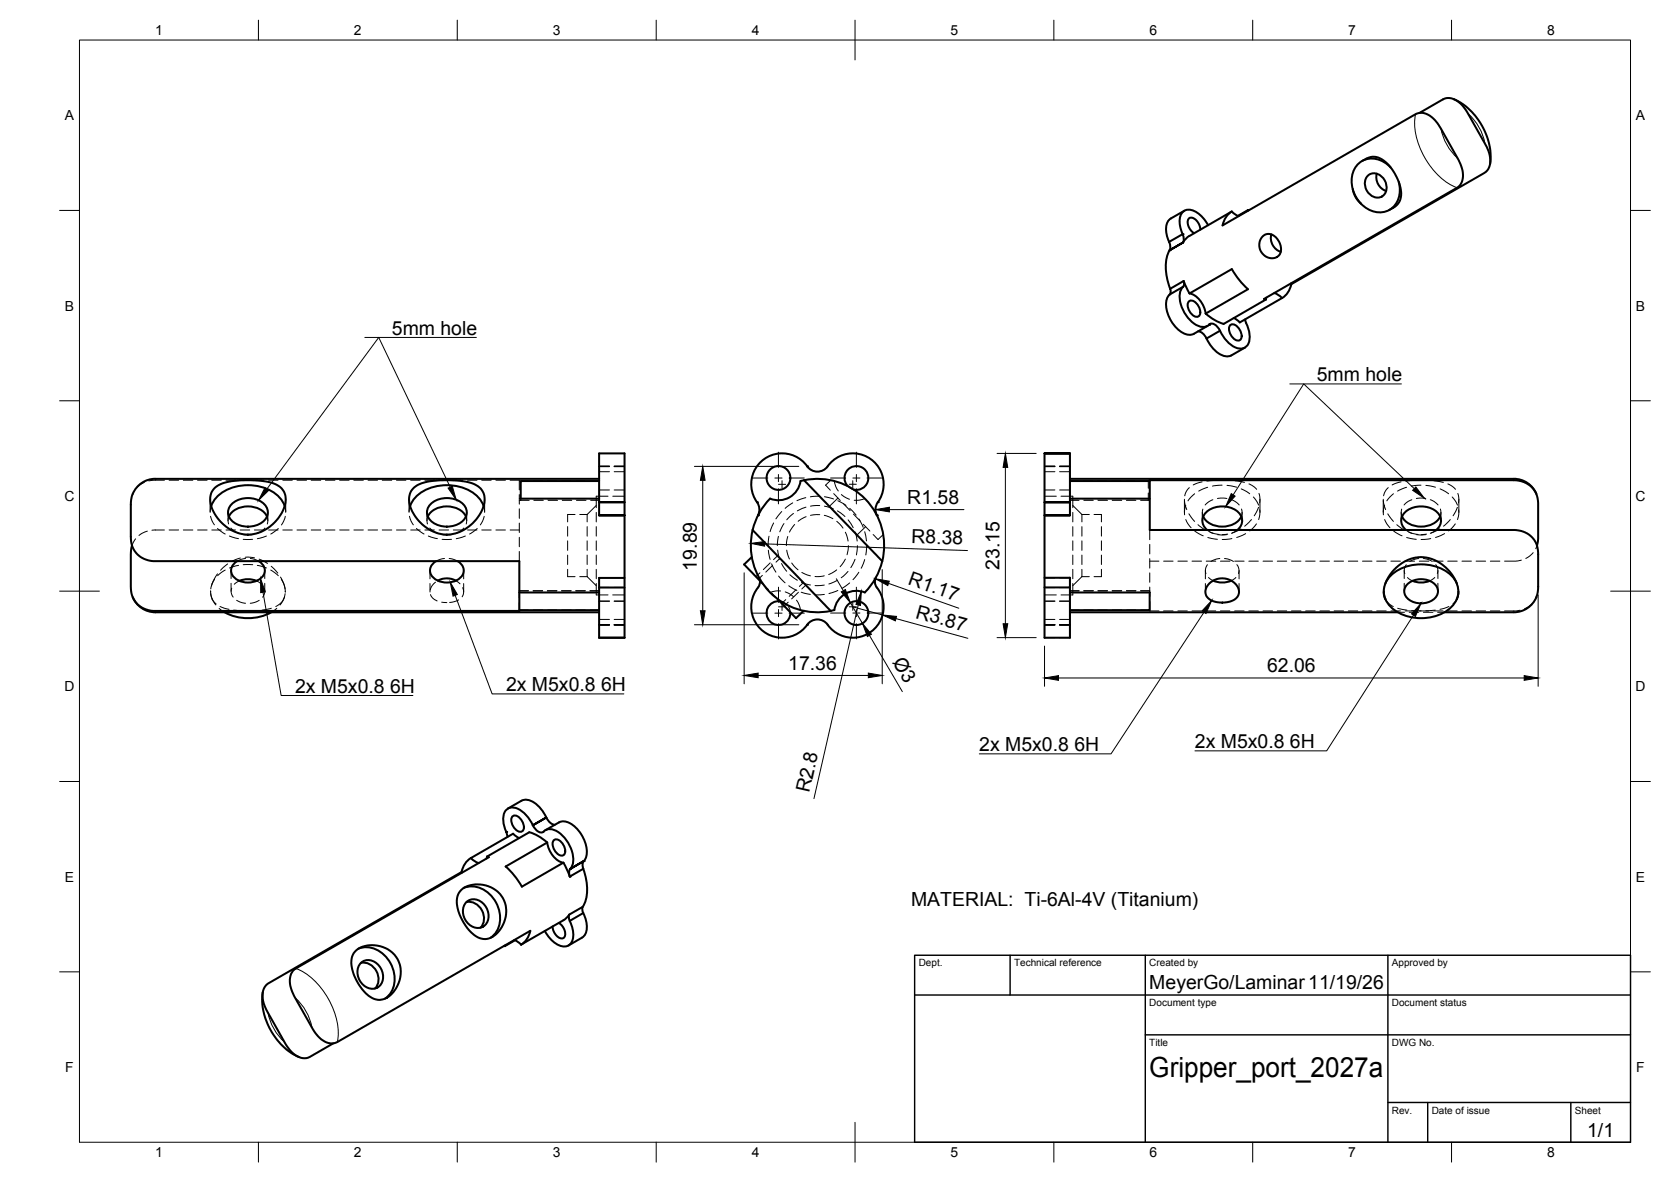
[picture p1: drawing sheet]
<svg xmlns="http://www.w3.org/2000/svg" width="420mm" height="297mm" viewBox="0 0 420 297" stroke-linecap="round" stroke-linejoin="round" font-family="sans-serif">
<!-- layer: Visible -->
<g fill="none" stroke="#000" stroke-width=".51">
<path d="M356.9 28.4l5.9-3.4a4.3 4.3 0 0 1 5.2 1.8l.9 1.4 4.4 7.8a6.8 6.8 0 0 1 .9 6.5l-1 1-48.5 27.9M365.5 24.9a16.4 16.4 0 0 1 9.2 16.3M294.4 54.9a3.6 3.6 0 0 0-1.1 4l.7 1.9M297.8 53l-3.4 1.9M301.8 57.7a3.1 3.1 0 0 0-2.4-3 1.31 1.31 0 0 0-.6 1.9l.7 1.4 .8 .6M303.8 56.6a6.4 6.4 0 0 0-5.1-3.9 2.43 2.43 0 0 0-2.1 2.7 7.7 7.7 0 0 0 .8 3.4M309.7 53.1l-.9 .8-.7 .9-.7 1.8 48.5-27.9a4 4 0 0 1 4.8 1.4l1.6 2.3 4.2 7.3a6.3 6.3 0 0 1 .6 6.9l-.7 .6-48.6 27.9 .5 .2 .1-.5M311.4 54.3l-1.7-1.1-11 6.3-1.2 1.4M313.8 52.8v.2M313.8 52.8h.2M313.8 52.8l-2.6 1.5M317.4 59.5a2.44 2.44 0 0 1 4 .9 2.89 2.89 0 0 1-.3 4.2 3.2 3.2 0 0 1-3.9-1.1 3.2 3.2 0 0 1 .2-4z"/>
<path d="M319.7 58.9a3.7 3.7 0 0 0 2.3 4.4M340.1 47.6l1 2.1 1.1 1.4M340.1 47.6a6.3 6.3 0 0 0 2.1 3.5M342.6 40.4a4.3 4.3 0 0 1 3.9-.8 11 11 0 0 1 5.7 9.9 4.2 4.2 0 0 1-2.9 3.3M343.9 44.2a2.75 2.75 0 0 1 4.3 1.1 2.71 2.71 0 0 1-1.9 4.4 3.5 3.5 0 0 1-2.4-5.5zM346.2 43.6a3.7 3.7 0 0 0 2.3 4.4M349.7 42.1a5.7 5.7 0 0 0-8.5-.6 6.5 6.5 0 0 0-1.1 6.1M351.7 45.7a5.8 5.8 0 0 1-3.9 7.6 6.4 6.4 0 0 1-5.6-2.2M293.9 60.8l3.4-2 .4 1.4-.2 .7M294 60.8l.3 1.4-.2 .7M294.1 62.9a11.8 11.8 0 0 0 .1 9.7M294.1 62.9l3.4-2z"/>
<path d="M294.1 74a5.2 5.2 0 0 0 0 5.9 6.9 6.9 0 0 0 4.9 4.2l1.2-.2M294.2 72.6a1.4 1.4 0 0 1-.1 1.4M297.5 72.1l-3.4 1.9M297.5 72a4.7 4.7 0 0 0-.4 5.2 7.8 7.8 0 0 0 5 4.9 2.34 2.34 0 0 0 2.2-.7 2.46 2.46 0 0 1 2.5 1.7M297.6 70.6l-3.4 2M297.6 70.6l1.5 3.1M297.6 70.6a1.4 1.4 0 0 1-.1 1.5M298.8 75.8a1.41 1.41 0 0 1 2.2 .6l.3 .5a1.99 1.99 0 0 1 0 2.6 2.52 2.52 0 0 1-2.6-2.3zM299.1 73.8l10.6-6.2a20.1 20.1 0 0 0 4.1 5.1l-10.7 6.1M299.1 73.7a5.9 5.9 0 0 1 4.1 5.1M318.3 75.3l-10.6 6.1-2.6-1.2-1.9-1.4M320.4 73.6l.8 .4 1.2 .9"/>
<path d="M322.4 74.9l-10.7 6.1-1.5-1.1M324.6 71.2l.1 .2M324.7 71.4l-.7 1.8-.7 1-.9 .7M301.2 83.3l1.2 .5 1 1.3M303.4 85.1a7.5 7.5 0 0 0 4.7 4.4l1.5-.2 3.4-1.9M303.6 81.9l-3.4 2M306.7 83.1l-3.3 2M309.2 81.8a1.41 1.41 0 0 1 2.2 .6l.3 .5a1.99 1.99 0 0 1 0 2.6 2.52 2.52 0 0 1-2.6-2.4zM313.1 80.3l.2 .9M313.3 81.2a5.9 5.9 0 0 1 .3 5.6 2.85 2.85 0 0 1-4.1-.2l-1.5-1.5-1.2-2M262.6 113.9v46.4h6.4v-12.7M269 113.9v15.6"/>
<path d="M269 113.9h-6.4h6.4M53.1 127.2a9 9 0 0 1 8.1-5.2 10.4 10.4 0 0 1 10 4.3l.4 .9M53.8 122.8l.3-.3a12.9 12.9 0 0 1 8.3-1.8 15.7 15.7 0 0 1 7.7 1.4 4.4 4.4 0 0 1 1.1 6 9.7 9.7 0 0 1-11.3 5.8 9.9 9.9 0 0 1-7-8.9l.4-1.4zM57.6 129.8a5.9 5.9 0 0 1 8.3-1.5l1.2 1.5M58.5 126.4a6 6 0 0 1 8.5 1.1 3.2 3.2 0 0 1-2.1 4.4 5.9 5.9 0 0 1-7.2-1.9 2.83 2.83 0 0 1 .8-3.6zM103.1 127.2a9 9 0 0 1 8.1-5.2 10.4 10.4 0 0 1 10 4.3l.4 .9M104.1 122.5a10 10 0 0 1 6.6-1.8 23 23 0 0 1 8.8 1.1 4.2 4.2 0 0 1 1.9 5.8 9.7 9.7 0 0 1-11.5 6.3 9.9 9.9 0 0 1-7-8.9 3.7 3.7 0 0 1 1.2-2.5zM107.6 129.8a5.9 5.9 0 0 1 8.3-1.5l1.3 1.5M108.5 126.4a6 6 0 0 1 8.6 1.1 3.2 3.2 0 0 1-2.2 4.4 5.9 5.9 0 0 1-7.2-1.9 2.83 2.83 0 0 1 .8-3.6zM150.6 120.3h-111.5a6.4 6.4 0 0 0-6.2 7.5v4.5a11.7 11.7 0 0 0 .7 5.7 6.1 6.1 0 0 0 5.5 3h91.5v12.5h-91.5a5.8 5.8 0 0 1-6.2-6.1v-8.1l.3-2.2M150.6 129.5v-15.6h6.4v46.4h-6.4v-12.7M150.6 120.9h-19.7v4.4h19.7"/>
<path d="M150.6 129.5h6.4h-6.4M150.6 126.2h6.4h-6.4M189.2 133.2l19.7 20.3M202.2 120.7l19.6 20.3M202.2 120.7a16.8 16.8 0 0 1 19.6 20.3M202.2 120.7l-.9 .2a5.6 5.6 0 0 1-7.7 4.4 16.8 16.8 0 0 0-2.8 19.8 16.8 16.8 0 0 0 18.1 8.4M213.1 122.1a3 3 0 0 1 1-4.7 3 3 0 0 1 4.2 2.4 3 3 0 0 1-3.6 3.2M220.7 126.2a3.2 3.2 0 0 0-.2 3.3M220.7 126.2a7.8 7.8 0 0 0-2-11 7.8 7.8 0 0 0-11 2.4 3.4 3.4 0 0 1-5.3-1.1 7.8 7.8 0 0 0-10.9-.6 7.8 7.8 0 0 0-.9 10.8 3.2 3.2 0 0 1 0 2.8M269 126.2h-6.4h6.4M269 129.5h-6.4h6.4M269 120.3h111.6a6.1 6.1 0 0 1 5.7 3.8"/>
<path d="M269 120.9h20.1M269 125.3h20.1M302.5 129.8a5.9 5.9 0 0 0 8.4 1.5l1.2-1.5M303.5 133.2a3 3 0 0 1-1.1-3 3 3 0 0 1 2.2-2.3 6.1 6.1 0 0 1 7.3 1.5 2.82 2.82 0 0 1-.8 3.8M352.5 129.8a5.9 5.9 0 0 0 8.4 1.5l1.2-1.5M353.5 133.2a3 3 0 0 1-1.1-3 3 3 0 0 1 2.2-2.3 6.1 6.1 0 0 1 7.3 1.5 2.82 2.82 0 0 1-.8 3.8M386.5 137.1l.3-1.8v-8.9l-.3-1.6-.6-1.4-1.1-1.3-1.6-.9-1.3-.4-92.8-.1v12.5h91.9l1.7 .3 1.4 .6 1 .8 .9 1.2 .6 1.5 .2 1.3v8.9l-.5 2.3M33.4 150.1a6.1 6.1 0 0 0 5.7 3.8h111.5M56.5 153.9a12.3 12.3 0 0 0 11.7 0M59.6 141a2.63 2.63 0 0 0-1.5 2.7 2.63 2.63 0 0 0 2.1 2.3 5 5 0 0 0 6.1-1.6 2.5 2.5 0 0 0-1.2-3.4M60.2 146l1.2-.4h1.3l1.8 .4M109.6 141a2.63 2.63 0 0 0-1.5 2.7 2.63 2.63 0 0 0 2.1 2.3 5 5 0 0 0 6.2-1.6 2.5 2.5 0 0 0-1.3-3.4"/>
<path d="M110.1 145.9a4.7 4.7 0 0 1 4.5 0M130.6 148.9h20M130.6 153.3h20M150.6 147.6h6.4M157 145.2h-6.4v2.4M189 140l-1.9 1.8 4.6 4.8M195.5 150.6l4.7 4.7 1.9-1.8M196 151.1a3 3 0 0 0-3.3 2.8 3 3 0 0 0 3.1 3.2 3 3 0 0 0 2.9-3.2M217.5 148.9a5.6 5.6 0 0 0-7.7 4.4l-.9 .2M220.2 145.2a2.76 2.76 0 0 0 .8 3.2 7.8 7.8 0 0 1-2.5 10.7 7.8 7.8 0 0 1-10.7-2.5 3.2 3.2 0 0 0-4.8 .4 7.8 7.8 0 0 1-11.2 1.5 7.8 7.8 0 0 1-1-11.2l.3-1.4M221.8 141a16.8 16.8 0 0 1-4.3 7.9M262.6 145.2h6.4v2.4h-6.4"/>
<path d="M269 148.9h20.1v4.4h-20.1M269 153.9h82.5M304 146.7l1-.8 1.5-.5h1.3l1.2 .2 1.4 .9 .7 .8 .4 1.2-.1 1-.9 1.1-1.8 .7-2 .1-1.7-.3-1.3-.9-.6-1.2 .1-1.1zM305 145.9l1.3 .4 1.4 .1 1.9-.5M347.9 148.7a6.3 6.3 0 0 0 4.3 5.5 11.6 11.6 0 0 0 13.2-2.2l.9-1.4M348.3 150.6l-.4-1.5 .2-1.7 .7-1.8 1.2-1.8 1.6-1.6 1.8-1.2 1.7-.7 2-.3 1.9 .2 1.7 .5 2 1.3 1.6 1.3 1.5 2.3 .7 1.8 .2 1.7-.4 1.5M348.3 146.6a9.9 9.9 0 0 1 10.1-4.7 9.2 9.2 0 0 1 7.9 4.7M353.8 146.9a5.2 5.2 0 0 1 7.4 .5 2.81 2.81 0 0 1-2.2 4 4.7 4.7 0 0 1-5.8-2.2 2.36 2.36 0 0 1 .6-2.3zM355.2 146l1.8 .4 1.3-.1 1.2-.3M366.7 148.7l-.4 1.9M386.3 150.1a6.1 6.1 0 0 1-5.7 3.8h-17.4M116.1 219.3v-.2l-48.6 28a4.1 4.1 0 0 0-1.2 4.9l.8 2.1 4.4 7.8a6.6 6.6 0 0 0 5.1 4l1.3-.3 5.9-3.4"/>
<path d="M118.4 215.6l1.2 1 .8 .3M122.5 215.3l-.1 .4M127.1 217.7a20.1 20.1 0 0 1 4.1 5.1M127.7 203.2l3.4-2a3.8 3.8 0 0 1 4.3 1.4l1.3 1.6 1.3 2.2 .7 .6 .8 .3M128.8 205.3a1.41 1.41 0 0 1 2.1 .6l.4 .4a1.99 1.99 0 0 1 0 2.6 2.52 2.52 0 0 1-2.7-2.3zM129 209.5l-11.1 6.5-1.1 1.3-.7 1.8M129 209.5l1.5 1.1M134 207.4l3.4-1.9-3.4 1.9M134 207.4a7.3 7.3 0 0 0-5-4.5 2.48 2.48 0 0 0-2.5 3.1l.2 1.5 .9 2.8M134 207.4a2.52 2.52 0 0 0 2.4 1.8l.3-.2M136.7 209a3.1 3.1 0 0 1 4.3 .5 8.4 8.4 0 0 1 2.9 7.9l-.8 1.5 .2 1.4M137.1 208.6l3.5-1.9a3.7 3.7 0 0 1 4.3 1.4 7.6 7.6 0 0 1 2.3 7.8 2.02 2.02 0 0 0-.5 2.4"/>
<path d="M137.6 211.7l-10.5 6.1M137.6 211.7a5.9 5.9 0 0 0 4.1 5.1l1.6 3.5M137.6 211.7l-2.6-1.8-1.9-.7-10.7 6.1 .5 .1-48.5 28a4.4 4.4 0 0 0-1.1 5.4l.7 1.5 4.4 7.9a6.6 6.6 0 0 0 5.1 4l1.3-.3 48.6-28-.8 1.8-.7 1-.9 .7-1.7-1.2M139.2 211.3a1.41 1.41 0 0 1 2.1 .5l.4 .5a1.99 1.99 0 0 1 0 2.6 2.52 2.52 0 0 1-2.7-2.3zM141.6 216.8l-10.4 6M143.4 218.4l3.4-2-3.4 2M146.6 218.3l-3.3 2M146.7 218.3a11.3 11.3 0 0 1-.2 9.6M89.5 238.9a7 7 0 0 1 8.2-.2 7 7 0 0 1 2.8 7.7 5.9 5.9 0 0 1-5.5 4.9 8.3 8.3 0 0 1-5.1-4.5 8.6 8.6 0 0 1-1.2-6.8zM90.1 238.4a6.7 6.7 0 0 1 8.1 3.7 6.7 6.7 0 0 1-1.4 8.8M116 223.6a7 7 0 0 1 8.2-.2 7 7 0 0 1 2.8 7.7 5.9 5.9 0 0 1-5.5 4.9 7.8 7.8 0 0 1-4.9-4.1 8.9 8.9 0 0 1-1.4-7.2zM116.6 223.2a6.7 6.7 0 0 1 8.1 3.6 6.7 6.7 0 0 1-1.3 8.9"/>
<path d="M117.3 226.7a3.4 3.4 0 0 1 5.3 2.1 2.94 2.94 0 0 1-.3 3.3 2.94 2.94 0 0 1-3.2 .9 4.1 4.1 0 0 1-1.8-6.3zM117.3 226.7a4 4 0 0 1 3.9 2.1 4 4 0 0 1-.4 4.3M126.8 237.7l.2 .1M127 237.6v.2M129.5 236.3l-2.6 1.5M140.5 231.9a3.1 3.1 0 0 1 1.4 3.6 1.31 1.31 0 0 1-2-.4l-.6-.9-.4-1.4M141.6 231.3l-10.6 6.1M143.1 229.8v1.2a6.6 6.6 0 0 1 .5 6 2.5 2.5 0 0 1-3.5 .3 8.3 8.3 0 0 1-3.1-3.3M146.3 235.6l-3.4 2M146.5 227.9l-3.4 1.9-1.4 1.5M146.5 227.9l-.1 .7 .2 .8M146.6 229.5l-3.3 1.9"/>
<path d="M146.7 229.4a5.4 5.4 0 0 1 .1 5.9l-.4 .3M66.1 249.4a16.4 16.4 0 0 0 9.1 16.2M90.8 242a3.4 3.4 0 0 1 5.3 2 2.94 2.94 0 0 1-.3 3.4 2.94 2.94 0 0 1-3.3 .9 4.1 4.1 0 0 1-1.7-6.3zM90.8 242a4 4 0 0 1 3.8 2.1 4 4 0 0 1-.3 4.3"/>
<circle cx="195.7" cy="120.1" r="3"/>
<circle cx="215.3" cy="154.1" r="3"/>
</g>
<!-- layer: Hidden -->
<g fill="none" stroke="#000" stroke-width=".25">
<path d="M150.6 117.2h2.6M150.6 117.3h2.6M150.6 117.1h2.6M150.6 118.5h2.6M150.6 113.9h2.6M154.4 117.2h2.6M154.4 117.3h2.6M154.4 117.1h2.6M154.4 118.5h2.6M154.4 113.9h2.6M262.6 117.2h2.6M262.6 117.3h2.6"/>
<path d="M262.6 117.1h2.6M262.6 118.5h2.6M266.4 117.2h2.6M266.4 117.3h2.6M266.4 117.1h2.6M266.4 118.5h2.6M33.7 123.5l-.3 .6M34.1 135.4l-.9 1.7M36.3 121.2l-1.1 .6-.8 .8M37 133.5l-1.2 .5-.9 .6M41.3 133.2l-3.1 .1M41.3 120.7h-2.6l-1.3 .2"/>
<path d="M42.5 133.2h2.4M42.5 120.7h2.4M46.1 133.2h2.4M46.1 120.7h2.4M49.7 133.2h2.4M49.7 120.7h2.4M52.8 125.5v3.3M52.9 129.7l.4 1.2 .6 1M53.1 127.2l-.2 1.4M53.3 133.2h2.3M53.3 120.7h2.3M54.7 132.8l1.9 1.4"/>
<path d="M56.8 133.2h2.4M56.8 120.7h2.4M57.3 128.8v2.1M57.6 129.8l-.3 .9 .2 1M57.7 134.7l2.3 .7M58.1 132.7l.5 .6 1.4 .7M60.4 133.2h2.4M60.4 120.7h2.4M61.2 134.3l2.3 .1M61.2 135.5h2.3M64 133.2h2.4M64 120.7h2.4"/>
<path d="M66.6 132.7l-.5 .6-1.4 .7M67 134.7l-2.3 .7M67.1 129.8l.2 .9-.1 1M67.4 128.8v2.1M67.5 133.2h2.4M67.5 120.7h2.4M70 132.8l-1.9 1.4M71.1 133.2h2.4M71.1 120.7h2.4M71.6 127.2l.2 1.4M71.7 129.8l-.9 2.1M71.8 125.5v3.3"/>
<path d="M74.7 133.2h2.4M74.7 120.7h2.4M78.3 133.2h2.3M78.3 120.7h2.3M81.8 133.2h2.4M81.8 120.7h2.4M85.4 133.2h2.4M85.4 120.7h2.4M89 133.2h2.4M89 120.7h2.4M92.5 133.2h2.4M92.5 120.7h2.4"/>
<path d="M96.1 133.2h2.4M96.1 120.7h2.4M99.7 133.2h2.4M99.7 120.7h2.4M102.8 125.5v3.3M103 129.7l.3 1.2 .6 1M103.1 127.2l-.2 1.4M103.3 133.2h2.3M103.3 120.7h2.3M104.7 132.8l1.9 1.4M106.8 133.2h2.4M106.8 120.7h2.4"/>
<path d="M107.4 128.8v2.1M107.6 129.8l-.2 .9 .1 1M107.7 134.7l2.3 .7M108.1 132.7l1 .9 .9 .4M110.4 133.2h2.4M110.4 120.7h2.4M111.2 134.3l2.3 .1M111.2 135.5h2.3M114 133.2h2.4M114 120.7h2.4M116.6 132.7l-1 .9-.9 .4M117 134.7l-2.3 .7"/>
<path d="M117.1 129.8l.2 .9-.1 1M117.3 128.8v2.1M117.6 133.2h2.3M117.6 120.7h2.3M120 132.8l-1.9 1.4M121.1 133.2h2.4M121.1 120.7h2.4M121.6 127.2l.2 1.4M121.8 129.8l-1 2.1M121.9 125.5v3.3M124.7 133.2h2.4M124.7 120.7h2.4"/>
<path d="M128.3 133.2h2.3M128.3 120.7h2.3v2.4M130.6 125.3h2.3M130.6 120.9h2.3M130.6 125.7h2.5M130.6 124.3v2.4M130.6 127.9v2.4M130.6 131.5v2.3M130.6 135v2.4M130.6 138.6v2.4M130.9 125.3v.4M134 125.3h2.4"/>
<path d="M134 120.9h2.4M134.2 125.7h2.4M137.6 125.3h2.4M137.6 120.9h2.4M137.8 125.7h2.4M141.2 125.3h2.4M141.2 120.9h2.4M141.4 125.7h2.4M142.7 132.3v2.4M142.7 135.9v2.4M142.7 139.5v2.4M144.6 129.3h-1.9v1.9"/>
<path d="M144.8 125.3h2.4M144.8 120.9h2.4M144.9 125.7h2.4M145.8 129.3h1.8M147.6 129.3v1.9M147.6 132.3v2.4M147.6 135.9v2.4M147.6 139.5v2.4M148.3 125.3h2.3M148.3 120.9h2.3M148.5 125.7h2.1M149.9 128.8v2.4"/>
<path d="M149.9 132.3v2.4M149.9 135.9v2.4M149.9 139.5v2.4M149.9 127l-2.3 2.3M150.6 129.5h.1M150.6 129.5h2.6M150.6 126.2h2.6M150.6 123.1h2.6M152.9 124.7h-3v2.9M154.1 124.7h2.9M154.4 129.5h2.6M154.4 126.2h2.6"/>
<path d="M154.4 123.1h2.6M193.2 138.3l.4 2.3M193.4 134.8l-.3 2.3M194.5 131.4l-.9 2.2M195.5 138.2l.6 2.3M195.7 134.8l-.2 2.3M196.6 128.6l-1.5 1.8M197.1 131.6l-1 2.1M197.8 138.2l.7 2.3M198.1 134.8l-.4 2.3M199.3 126.4l-1.9 1.3M199.5 129l-1.7 1.6"/>
<path d="M199.8 131.8l-1.3 1.9M202.6 125.1l-2.2 .7M202.6 127.5l-2.1 .9M202.7 129.8l-2 1.2M206.1 124.7l-2.3 .1M206.1 127l-2.3 .2M206.1 129.3l-2.3 .2M207.3 129.5l2.1 .9M207.3 127.2l2.2 .7M207.3 124.8l2.3 .6M208.9 120.7l-1.3 1.2 1.2 1.3M209.6 124l1.7 1.8"/>
<path d="M209.8 120.9l.3 1.3 .7 1.2M210.4 131l1.6 1.7M210.6 128.4l1.8 1.4M210.7 125.8l2 1.2M210.7 125.2l-2.2 2.1M211.6 124.3l2 1.2M212.1 126.6l1.7 1.7M212.6 133.7l.6 2.3M213.1 122.1l.7 .6 .9 .4M213.3 130.6l1.2 2M213.3 137.1l-.3 2.3M213.7 127.7l1.6 1.8"/>
<path d="M214.6 129.2l1.6 1.7M215 133.7l.5 2.3M215.6 137.1l-.3 2.4M216 130.4l1 2.1M217.1 131.7l1.6 1.8M217.4 133.6l.5 2.3M217.4 125.3l-1.3 .4h-1.3M217.7 132.4l-2.2 2.1M217.9 137.1l-.2 2.4M219.5 134.3l1.3 1.3 1.3-1.2M262.6 129.5h2.6M262.6 126.2h2.6"/>
<path d="M262.6 124.7h3M262.6 123.1h2.6M266.4 129.5h2.6M266.4 126.2h2.6M266.4 123.1h2.6M266.8 124.7h2.9v2.9M269 125.3h2.1M269 120.9h2.1M269 125.7h2.3M269.7 139.5v2.4M269.7 135.9v2.4M269.7 132.3v2.4"/>
<path d="M269.7 128.8v2.4M269.7 127l2.3 2.3M272 139.5v2.4M272 135.9v2.4M272 132.3v2.4M272 129.3v1.9M272 129.3h1.9M272.3 125.3h2.4M272.3 120.9h2.4M272.5 125.7h2.4M275.1 129.3h1.8v1.9M275.9 125.3h2.4"/>
<path d="M275.9 120.9h2.4M276.1 125.7h2.4M276.9 139.5v2.4M276.9 135.9v2.4M276.9 132.3v2.4M279.5 125.3h2.4M279.5 120.9h2.4M279.7 125.7h2.3M283 125.3h2.4M283 120.9h2.4M283.2 125.7h2.4M286.6 120.9h2.1v1.8"/>
<path d="M286.6 125.3h2.1M286.8 125.7h2.3M288.7 123.9v1.8M289.1 133.2v2.4M289.1 136.8v2.4M297.8 125.8l.6 2.3M297.8 125.5v3.3M298.2 127l-.3 1v1.4M298.2 130.6l1.3 2M298.9 129.1l1.5 1.9M299 122.5l-.7 1-.4 1.1M300.4 124.1l-1.7 1.8"/>
<path d="M300.4 133.4l2.1 1.2M301.2 131.9l2 1.3M302.3 121.1l-2.3 .8M302.3 128.8v2.1M302.5 127.9l-.2 1 .2 .9M303.5 133.2l1.5 .8M303.7 122.5l-2.3 .9M303.7 135.1l2.4 .4M304.2 133.7l2.3 .6M305 125.6l-.9 .4-1.1 .9M305.8 120.7l-2.4 .2M306.1 125.3h2.4"/>
<path d="M306.1 134.4h2.4M307 120.7h2.4M307.3 121.9l-2.4 .3M308.5 122l2.4 .4M308.7 134.2l-1.4 .2M309.6 125.6l1 .4 1 .9M309.8 135.3l-2.5 .3M310.6 120.8l2.3 .4M311.1 133.2l-1.5 .8M312 132.9l-2.2 1M312.1 122.9l2.1 1.2M312.2 127.9l.1 1-.2 .9"/>
<path d="M312.3 128.8v2.1M313.2 134.1l-2.2 1M314 121.6l1.4 .8 .6 .6M314.7 130.6l-1.8 1.6M315.2 124.9l1.3 2M315.9 131.6l-1.7 1.8M316.4 127.5l-1 2.1M316.6 124l.2 1.1-.1 1.3M316.8 128.1v1.1l-.3 1.4M316.8 125.5v3.3M347.8 125.5v3.3M347.8 125.8l.6 2.3"/>
<path d="M348.1 127l-.2 1v1.4M348.1 130.6l1.4 2M349 129.1l1.4 1.9M349.1 122.5l-.8 1-.4 1.1M350.4 124.1l-1.7 1.8M350.4 133.4l2.1 1.2M351.2 131.9l2 1.3M352.3 121.1l-2.3 .8M352.3 128.8v2.1M352.4 127.9l-.1 1 .2 .9M353.5 133.2l1.5 .8M353.7 122.5l-2.3 .9"/>
<path d="M353.7 135.1l2.4 .4M354.2 133.7l2.4 .6M355 125.6l-.9 .4-1.1 .9M355.8 120.7l-2.4 .2M356.1 134.4h2.4M356.1 125.3h2.4M357 120.7h2.4M357.3 121.9l-2.4 .3M358.5 122l2.4 .4M358.7 134.2l-1.4 .2M359.6 125.6l1 .4 1 .9M359.7 135.3l-2.4 .3"/>
<path d="M360.6 120.8l2.3 .4M361.1 133.2l-1.5 .8M362 132.9l-2.2 1M362.1 122.9l2.1 1.2M362.2 127.9l.1 1-.2 .9M362.3 128.8v2.1M363.2 134.1l-2.2 1M364 121.6l1.2 .6 .8 .8M364.7 130.6l-1.7 1.6M365.1 124.9l1 1.2 .4 .8M365.9 131.6l-1.7 1.8M366.4 127.5l-1 2.1"/>
<path d="M366.6 124l.2 1-.1 1.4M366.8 128.1v1.1l-.3 1.4M366.8 125.5v3.3M385.5 138.9l-.8 .8-1.1 .6M386.5 137.1l-.4 .8M53 148.4l.1 1.3 .3 .9M53 148.6v.2M53 149.2l.4 1.4M53.4 150.6l.9 1.4M53.4 150.6l.9 1.2M54 145.6l-.6 1-.4 1.4M54.7 144.2l-1 1.5-.5 1.6"/>
<path d="M55.1 152.9l1.4 1M55.3 152.4l2.3 .7M56.6 143.3l-1.9 1.4M57.2 141.7l-1.7 1.6M58.1 143.4v2M58.1 146.6v2M58.3 147.8l-.2 1.1 .5 1.2M58.8 153.3l2.3 .2M59.5 150.9l.8 .4 1.4 .3M60 142.1l-2.3 .6M60.2 146l-1.3 .8M60.5 140.2l-2.2 .9"/>
<path d="M61.2 141.9h2.3M61.6 140l2.4 .2M61.7 140.3l-2.1 .7M62.9 140.3l2.2 .7M64.5 146l1.3 .8M64.7 142.1l2.3 .6M64.7 153.4l-2.4 .1M65.2 140.5l2.1 1.1M65.2 150.9l-.9 .4-1.4 .3M66.4 147.8l.2 1.1-.6 1.2M66.6 143.4v2M66.6 146.6v2"/>
<path d="M68.1 143.3l1.9 1.4M68.2 142.3l1.6 1.7M68.2 152.9l-2.3 .4M69.6 152.9l-1.4 1M70.5 145l.8 1.6M70.7 145.6l.6 1M71.3 146.6l.4 1.4M71.3 150.6l-.9 1.4M71.3 146.6l.4 2.2v-.2M71.3 150.6l-.7 1-1.3 .8M71.6 150l-.3 .6M71.7 149.2l-.4 1.4"/>
<path d="M108.1 143.4v2.1M108.1 146.6v2.2M108.2 149.4l.6 .9 1.1 .7M109.5 146.3l-.7 .7-.6 1.2M111.1 151.3l1.3 .1M111.8 140.3l-2.2 .7M112.9 140.3l2.2 .7M114.6 145.9l1.1 .8M115.3 150.8l-1.2 .4-1 .2M116.3 147.7l.3 1.3-.4 1M116.6 143.4v2.1M116.6 146.6v2.2"/>
<path d="M130.6 151.5v1.8h2.3M130.6 148.9h2.3M132.9 148.5h-2.3v1.8M134 148.5h2.4M134.1 148.9h2.3M134.1 153.3h2.3M137.6 148.9h2.4M137.6 153.3h2.4M137.6 148.5h2.4M141.2 148.9h2.4M141.2 153.3h2.4M141.2 148.5h2.4"/>
<path d="M142.7 143.1v1.8h1.9M144.8 148.9h2.4M144.8 153.3h2.4M144.8 148.5h2.4M145.8 144.9h1.8M147.6 143.1v1.8M147.6 144.9l2.3 2.3M148.3 148.5h2.3M148.4 148.9h2.2M148.4 153.3h2.2M149.9 143.1v2.3M149.9 146.6v2.9h3"/>
<path d="M150.6 157h2.6M150.6 145.2h2.6M150.6 155.7h2.6M150.6 157.1h2.6M150.6 151.1h2.6M150.6 147.6h2.6M150.6 145.2h.1M154.1 149.5h2.9M154.4 157h2.6M154.4 145.2h2.6M154.4 155.7h2.6M154.4 157.1h2.6"/>
<path d="M154.4 151.1h2.6M154.4 147.6h2.6M190.8 145.2l.3 .8M191.7 144.6l-1 .9M191.7 146.6l1.5 1.6M194 141.7l1.1 2.1M194.1 149l1.4 1.6M194.3 142.1l-1.7 1.7M195.8 144.8l1.6 1.7M196 151.1l1.4 .5M196.1 140.3l-1 1M196.3 148.5h-1.4l-1.3 .4"/>
<path d="M196.5 141.6l1.3 2M197.4 148.7l2.1 1.2M197.6 150.7l-1 .9M198.2 152.5l.5 1.4M198.3 147.2l2.1 1.2M198.6 144.4l1.9 1.4M199.1 141.5l1.6 1.7M200.2 148.2l-1.8 1.7M200.3 150.8l.6 1.2 .4 1.3M201.5 148.8l2.3 .6M201.5 146.4l2.3 .6M201.6 143.9l2.2 .8"/>
<path d="M202 146.4l-1 1M207.2 144.7l-2.3 .2M207.3 147l-2.4 .2M207.3 149.4l-2.4 .1M210.4 143.2l-2 1.2M210.5 145.8l-2.1 1M210.7 148.4l-2.3 .8M212.6 140.5l-1.4 1.9M213.2 143.6l-1.7 1.6M213.6 146.5l-1.9 1.4M215 140.6l-1.1 2M215.9 143.8l-1.4 1.9"/>
<path d="M217.4 140.6l-.9 2.2M262.6 157h2.6M262.6 147.6h2.6M262.6 145.2h2.6M262.6 149.5h3M262.6 155.7h2.6M262.6 157.1h2.6M262.6 151.1h2.6M266.4 157h2.6M266.4 147.6h2.6M266.4 145.2h2.6M266.4 155.7h2.6"/>
<path d="M266.4 157.1h2.6M266.4 151.1h2.6M269 148.9h2.3M269 153.3h2.3M269 148.5h2.3M269.7 146.6v2.9h-2.9M269.7 143.1v2.3M272 143.1v1.8M272 144.9l-2.3 2.3M272 144.9h1.9M272.5 148.5h2.4M272.5 148.9h2.4"/>
<path d="M272.5 153.3h2.4M276.1 148.9h2.4M276.1 153.3h2.4M276.1 148.5h2.4M276.9 143.1v1.8h-1.8M279.7 148.9h2.3M279.7 153.3h2.3M279.7 148.5h2.3M283.2 148.9h2.4M283.2 153.3h2.4M283.2 148.5h2.4M286.8 148.5h2.3v.4h-2.3"/>
<path d="M286.8 153.3h2.3M289.1 151.1v2.4h2.3M289.1 140.4v2.4M289.1 144v2.3M289.1 147.5v2.4M289.1 141h2.3M292.6 153.5h2.4M292.6 141h2.4M296.2 153.5h2.3M296.2 141h2.3M299.7 153.5h2.4M299.7 141h2.4"/>
<path d="M303.1 143.4v2.1M303.1 146.6v2.2M303.3 153.5h2.4M303.3 141h2.4M303.6 141.9l-.5 1.1 .1 1.2M303.9 145.1l1.1 .8M306.7 140.4l-.8 .1-1.4 .6M306.9 153.5h2.3M306.9 141h2.3M307.9 140.4l.9 .1 1.3 .6M310.5 153.5h2.3M310.5 141h2.3"/>
<path d="M310.7 145.1l-1.1 .8M311 141.9l.5 1.1-.1 1.1M311.6 143.4v2.1M311.6 146.6v2.2M314 153.5h2.4M314 141h2.4M317.6 153.5h2.4M317.6 141h2.4M321.2 153.5h2.3M321.2 141h2.3M324.7 153.5h2.4M324.7 141h2.4"/>
<path d="M328.3 153.5h2.4M328.3 141h2.4M331.9 153.5h2.4M331.9 141h2.4M335.4 153.5h2.4M335.4 141h2.4M339 153.5h2.4M339 141h2.4M342.6 153.5h2.4M342.6 141h2.4M346.2 153.5h2.4M346.2 141h2.4"/>
<path d="M347.9 148.6v.2M348.3 146.6l-.4 2.1M348.3 150.6l.6 .8 1.4 1M349.7 153.5h2.4M349.7 141h2.4M351.4 152.9l2.4 .4M351.5 153.9h1.6M353.1 143.4v2M353.1 146.6v2M353.3 153.5h2.4M353.3 141h2.4M353.6 141.9l-.5 1.2 .1 1.1"/>
<path d="M353.9 145.1l1.3 .9M354.3 153.9h2.4M354.9 153.4l2.4 .1M356.7 140.4l-1.4 .3-.8 .4M356.9 153.5h2.4M356.9 141h2.4M357.9 140.4l1.4 .3 .8 .4M357.9 153.9h2.4M360.4 153.5h2.4M360.4 141h2.4M360.8 145.1l-1.3 .9M360.9 153.3l-2.4 .2"/>
<path d="M361 141.9l.5 1.2-.1 1M361.5 153.9h1.7M361.5 143.4v2M361.5 146.6v2M364 153.5h2.4M364 141h2.4M364.3 152.4l-2.2 .7M366.3 146.6l.4 2.1M366.3 150.6l-1 1.2M366.7 148.6v.2M367.6 153.5h2.4M367.6 141h2.4"/>
<path d="M371.2 153.5h2.3M371.2 141h2.3M374.7 153.5h2.4M374.7 141h2.4M382.2 153.4l-3.9 .1M382.5 140.8l-1.4 .2h-2.8M385.3 151.6l-2 1.4M386.3 150.1l-.3 .6M262.6 160.3h2.6M266.4 160.3h2.6"/>
</g>
<!-- layer: Visible -->
<g fill="#000">
<circle cx="297.3" cy="58.9" r=".25"/>
<circle cx="294.1" cy="62.9" r=".25"/>
<circle cx="304" cy="81.6" r=".25"/>
<circle cx="202.9" cy="117.2" r=".25"/>
<circle cx="190.3" cy="126.2" r=".25"/>
<circle cx="190.6" cy="129.5" r=".25"/>
<circle cx="220.5" cy="129.5" r=".25"/>
<circle cx="220.7" cy="126.2" r=".25"/>
<circle cx="202.9" cy="157" r=".25"/>
<circle cx="127.3" cy="209.1" r=".25"/>
<circle cx="143.4" cy="218.4" r=".25"/>
<circle cx="146.8" cy="216.4" r=".25"/>
<circle cx="143.3" cy="220.3" r=".25"/>
</g>
<!-- layer: Hidden Narrow -->
<path d="M195.5 139.7l-1 .9M191.1 144l-1 .9M193.7 141.5l-1.8 1.6M198.2 151.3l-1 1M200.8 148.8l-1.7 1.7M202.6 147.1l-1 .9" fill="none" stroke="#000" stroke-width=".25"/>
<!-- layer: Visible Narrow -->
<path d="M355.9 28.7a17.8 17.8 0 0 0 4.9 14.5l1.5 1.5 1.6 1.2 2.5 1.3M362.3 32.4a13.1 13.1 0 0 0 4.2 7.3M369.2 28.6a13.1 13.1 0 0 1 4.2 7.4M67.4 254.5a13.1 13.1 0 0 0 4.2 7.4M74.3 250.8a13.1 13.1 0 0 1 4.1 7.4M74.4 243.4a18.2 18.2 0 0 1 10 11.8l.4 2 .3 2-.3 2.7" fill="none" stroke="#000" stroke-width=".25"/>
<!-- layer: BORDER -->
<g fill="none" stroke="#000" stroke-width=".25">
<path d="M20 10.1h390v276.9h-390zM65 5.1v5M115 5.1v5M165 5.1v5M215 5.1v10M265 5.1v5M315 5.1v5M365 5.1v5M15 52.9h5M410 52.9h5M15 100.7h5M410 100.7h5"/>
<path d="M15 148.6h10M405 148.6h10M15 196.4h5M410 196.4h5M15 244.2h5M410 244.2h5M65 287v5M115 287v5M165 287v5M215 282.1v9.9M265 287v5M315 287v5"/>
<path d="M365 287v5"/>
</g>
<!-- layer: TITLEBLOCK -->
<path d="M230 240.1h180v46.9h-180zM230 250h180M254 240.1v9.9M288 240.1v46.9M349 240.1v46.9M288 260.1h122M349 277.1h61M359 277.1v9.9M395 277.1v9.9" fill="none" stroke="#000" stroke-width=".36"/>
<!-- layer: Smart Centers -->
<g fill="none" stroke="#000" stroke-width=".25">
<path d="M195.7 113.6v3.9M195.7 119.2v1.8M215.3 113.6v3.9M215.3 119.2v1.8M189.2 120.1h3.9M194.8 120.1h1.8M195.7 122.8v3.8M195.7 121.7h1.8M196.6 120.8v1.8M198.4 120.1h3.8M208.8 120.1h3.8M213.5 121.7h1.8"/>
<path d="M214.4 120.8v1.8M214.4 120.1h1.8M215.3 122.8v3.8M218 120.1h3.8M189.2 154.1h3.9M194.8 154.1h1.8M195.7 152.5h1.8M195.7 147.6v3.8M195.7 153.2v1.8M195.7 156.7v3.9M196.6 151.6v1.8M198.4 154.1h3.8"/>
<path d="M208.8 154.1h3.9M213.5 152.5h1.8M214.4 151.6v1.8M214.4 154.1h1.8M215.3 147.6v3.8M215.3 153.2v1.8M215.3 156.7v3.9M218 154.1h3.8"/>
</g>
<!-- layer: FD_Dimensions -->
<g fill="none" stroke="#000" stroke-width=".25">
<path d="M174.6 117.2h26.3M250.7 113.9h9.8M252.8 117.5v39.2M176.7 120.7v32.8M192.3 136.7l51 1.7M223.6 128.1h18.8M174.6 157h26.3M187.1 143.9v27.9M210.3 145.4l1.7 3M213.8 151.5l3.1 5.2M214.4 152.5l7.5 2M215.8 152l-11.1 48.7"/>
<path d="M218.6 159.7l8.3 14.1M221.8 143.1v28.7M223.4 146.6l17.7 6.3M225.3 155.5l18.1 4.9M386.8 149.5v23M190.6 169.7h27.7M250.7 160.2h9.8M262.6 162.4v10.1M266.1 170.4h117.1"/>
</g>
<g fill="#000" stroke="#000" stroke-width=".25">
<path d="M252.8 113.9l.6 3.6h-1.2zM176.7 117.2l.6 3.5h-1.2zM188.8 136.6l3.5-.5v1.2zM220.1 128.1l3.5-.6v1.1zM176.1 153.5h1.2l-.6 3.5zM211.5 148.7l1.1-.5 1.2 3.3zM216.6 148.6l-.2 3.6-1.2-.3zM216.9 156.7l2.2 2.7-1 .6zM220.1 145.4l3.5 .7-.4 1.1zM221.9 154.5l3.5 .4-.3 1.1zM252.2 156.7h1.2l-.6 3.5zM187.1 169.7l3.5-.6v1.2z"/>
<path d="M218.3 169.1l3.5 .6-3.5 .6zM262.6 170.4l3.5-.6v1.2zM383.2 169.8l3.6 .6-3.6 .6z"/>
</g>
<!-- layer: Hole Notes -->
<path d="M65.5 145.4l1.2 3.3-1.1 .2zM113.2 146.3l1.8 3.1-1.1 .4zM304.7 150.9l-1.5 3.3-.9-.7zM357.3 151.6l-1.4 3.3-1-.6z" fill="#000" stroke="#000" stroke-width=".25"/>
<path d="M66.1 148.8l4.6 26h33.1M114.4 149.6l9.3 24.8h33.2M302.7 153.8l-23.3 35.6h-33.2M355.4 154.6l-21.8 34.1h-33.1" fill="none" stroke="#000" stroke-width=".25"/>
<!-- layer: Leaders -->
<path d="M66.6 122.5l1 .7-2.6 2.5zM112.7 122.7l1-.5 1 3.4zM309.6 124l1 .7-2.4 2.6zM356 122.4l2.1 2.8-2.9-2z" fill="#000" stroke="#000" stroke-width=".25"/>
<path d="M91.7 84.8h3.5l18 37.6M119.8 84.8h-24.6l-28.1 38.1M324.3 96.5h3.5l27.8 26.3M352.4 96.5h-24.6l-17.7 27.9" fill="none" stroke="#000" stroke-width=".25"/>
<text font-size="7" x="289" y="270.6">Gripper_port_2027a</text>
<g font-size="4.9">
<text x="98.5" y="84.1">5mm hole</text>
<text x="331.1" y="95.8">5mm hole</text>
<text x="228.1" y="126.6">R1.58</text>
<text x="229.1" y="136.4" transform="rotate(2 229.1 136.4)">R8.38</text>
<text x="175.2" y="143.4" transform="rotate(-90 175.2 143.4)">19.89</text>
<text x="251.3" y="143.2" transform="rotate(-90 251.3 143.2)">23.15</text>
<text x="228.1" y="146.8" transform="rotate(20 228.1 146.8)">R1.17</text>
<text x="230" y="155.2" transform="rotate(15 230 155.2)">R3.87</text>
<text x="224.3" y="166.4" transform="rotate(60 224.3 166.4)">Ø3</text>
<text x="127.2" y="173.7">2x M5x0.8</text>
<text x="151.2" y="173.7">6H</text>
<text x="198.2" y="168.3">17.36</text>
<text x="318.6" y="168.9">62.06</text>
<text x="74.2" y="174.1">2x M5x0.8</text>
<text x="98.1" y="174.1">6H</text>
<text x="246.2" y="188.8">2x M5x0.8</text>
<text x="270.2" y="188.8">6H</text>
<text x="300.5" y="188">2x M5x0.8</text>
<text x="324.4" y="188">6H</text>
<text x="203.5" y="199.4" transform="rotate(-77 203.5 199.4)">R2.8</text>
<text x="229.1" y="227.8">MATERIAL: Ti-6Al-4V (Titanium)</text>
<text x="289" y="248.5">MeyerGo/Laminar11/19/26</text>
<text x="399.1" y="285.7">1/1</text>
</g>
<g font-size="3.5">
<text x="39" y="8.8">1</text>
<text x="89" y="8.8">2</text>
<text x="139" y="8.8">3</text>
<text x="189" y="8.8">4</text>
<text x="239" y="8.8">5</text>
<text x="289" y="8.8">6</text>
<text x="339" y="8.8">7</text>
<text x="389" y="8.8">8</text>
<text x="16.3" y="30.2">A</text>
<text x="411.3" y="30.2">A</text>
<text x="16.3" y="78">B</text>
<text x="411.3" y="78">B</text>
<text x="16.2" y="125.9">C</text>
<text x="411.2" y="125.9">C</text>
<text x="16.2" y="173.7">D</text>
<text x="411.2" y="173.7">D</text>
<text x="16.3" y="221.6">E</text>
<text x="411.3" y="221.6">E</text>
<text x="16.4" y="269.4">F</text>
<text x="411.4" y="269.4">F</text>
<text x="39" y="290.8">1</text>
<text x="89" y="290.8">2</text>
<text x="139" y="290.8">3</text>
<text x="189" y="290.8">4</text>
<text x="239" y="290.8">5</text>
<text x="289" y="290.8">6</text>
<text x="339" y="290.8">7</text>
<text x="389" y="290.8">8</text>
</g>
<g font-size="2.5">
<text x="231" y="242.9">Dept.</text>
<text x="255" y="242.9">Technical reference</text>
<text x="289" y="242.9">Created by</text>
<text x="350" y="242.9">Approved by</text>
<text x="289" y="252.8">Document type</text>
<text x="350" y="252.8">Document status</text>
<text x="289" y="262.9">Title</text>
<text x="350" y="262.9">DWG No.</text>
<text x="350" y="279.9">Rev.</text>
<text x="360" y="279.9">Date of issue</text>
<text x="396" y="279.9">Sheet</text>
</g>
</svg>
